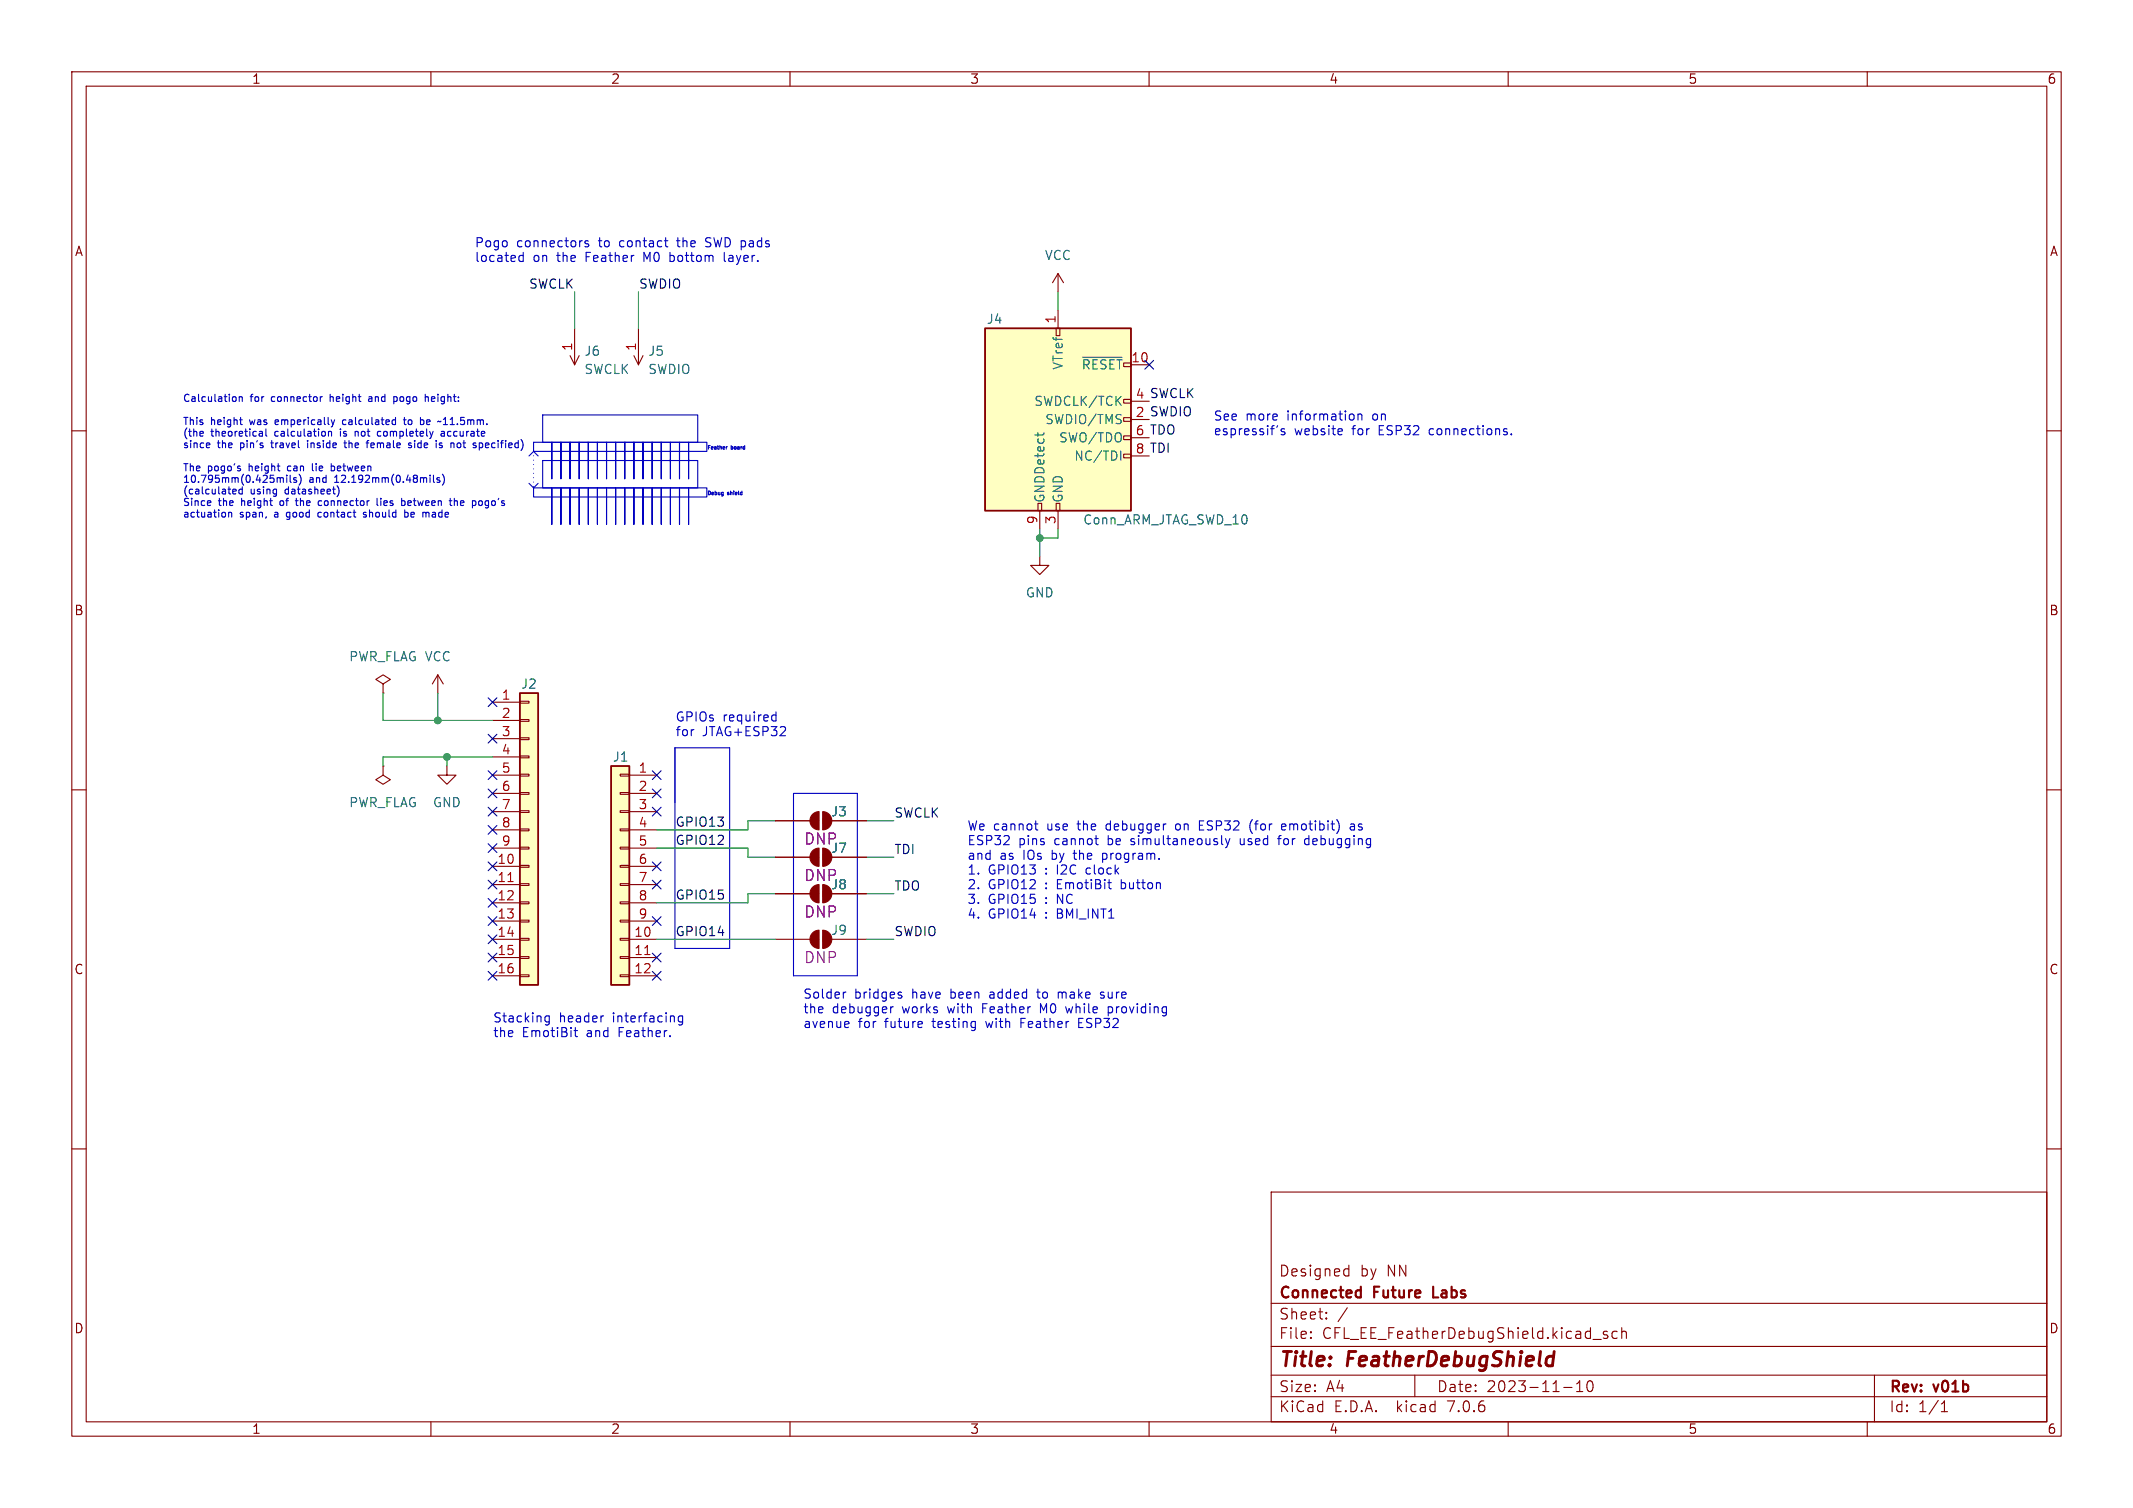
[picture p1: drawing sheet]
<svg xmlns="http://www.w3.org/2000/svg" width="297mm" height="210mm" viewBox="0 0 297 210" stroke-linecap="round" stroke-linejoin="round" font-family="sans-serif">
<g fill="none" stroke="#840000" stroke-width=".15">
<path d="M10 10h277v190h-277zM12 12h273v186h-273zM60 10v2M110 10v2M160 10v2M210 10v2M260 10v2M147.3 38.1l-.7 1.3M147.3 38.1v2.5M147.3 38.1l.8 1.3M10 60h2M79.4 49.5l.6 1.3"/>
<path d="M80 45.7v5.1M80.6 49.5l-.6 1.3M88.3 49.5l.6 1.3M88.9 45.7v5.1M89.5 49.5l-.6 1.3M147.1 45.7h.5v1h-.5zM147.3 43.2v2.5M156.5 55.6h1v.5h-1zM156.5 58.2h1v.5h-1zM157.5 50.8h2.5M285 60h2M144.5 70.1h.5v1h-.5z"/>
<path d="M144.8 77.5v1.2h1.2l-1.2 1.3-1.3-1.3h1.3M144.8 71.1v2.6M147.1 70.1h.5v1h-.5zM147.3 71.1v2.6M156.5 60.7h1v.5h-1zM156.5 63.2h1v.6h-1zM157.5 61h2.5M157.5 63.5h2.5M53.3 95.3l1.1-.7-1.1-.6-1 .6 1 .7v1.2M53.3 96.5h.1M61 94l-.8 1.3M61 94v2.5"/>
<path d="M61 94l.7 1.3M68.6 97.8h3.8M72.4 97.7h1.3v.2h-1.3zM10 110h2M53.3 106.7v1.3l1.1 .6-1.1 .6-1-.6 1-.6M53.3 106.7h.1M62.2 106.7v1.3h1.3l-1.3 1.2-1.2-1.2h1.2M68.6 100.3h3.8M68.6 102.9h3.8M68.6 105.4h3.8M68.6 108h3.8M68.6 110.5h3.8"/>
<path d="M68.6 113h3.8M68.6 115.6h3.8M68.6 118.1h3.8M72.4 118h1.3v.2h-1.3zM72.4 115.4h1.3v.3h-1.3zM72.4 112.9h1.3v.3h-1.3zM72.4 110.4h1.3v.2h-1.3zM72.4 107.8h1.3v.3h-1.3zM72.4 105.3h1.3v.2h-1.3zM72.4 102.7h1.3v.3h-1.3zM72.4 100.2h1.3v.3h-1.3zM86.4 118h1.2v.2h-1.2z"/>
<path d="M86.4 115.4h1.2v.3h-1.2zM86.4 112.9h1.2v.3h-1.2zM86.4 110.4h1.2v.2h-1.2zM86.4 107.8h1.2v.3h-1.2zM87.6 108h3.8M87.6 110.5h3.8M87.6 113h3.8M87.6 115.6h3.8M87.6 118.1h3.8M107.9 114.3h5.1M107.9 119.4h5.1M115.6 114.3h5"/>
<path d="M115.6 119.4h5M285 110h2M68.6 120.7h3.8M68.6 123.2h3.8M68.6 125.7h3.8M68.6 128.3h3.8M68.6 130.8h3.8M68.6 133.4h3.8M68.6 135.9h3.8M72.4 135.8h1.3v.2h-1.3zM72.4 133.2h1.3v.3h-1.3zM72.4 130.7h1.3v.2h-1.3z"/>
<path d="M72.4 128.1h1.3v.3h-1.3zM72.4 125.6h1.3v.3h-1.3zM72.4 123.1h1.3v.2h-1.3zM72.4 120.5h1.3v.3h-1.3zM86.4 135.8h1.2v.2h-1.2zM86.4 133.2h1.2v.3h-1.2zM86.4 130.7h1.2v.2h-1.2zM86.4 128.1h1.2v.3h-1.2zM86.4 125.6h1.2v.3h-1.2zM86.4 123.1h1.2v.2h-1.2zM86.4 120.5h1.2v.3h-1.2zM87.6 120.7h3.8"/>
<path d="M87.6 123.2h3.8M87.6 125.7h3.8M87.6 128.3h3.8M87.6 130.8h3.8M87.6 133.4h3.8M87.6 135.9h3.8M107.9 130.8h5.1M107.9 124.5h5.1M115.6 130.8h5M115.6 124.5h5M10 160h2M285 160h2"/>
<path d="M177 166h108v32h-108zM187.4 176.7l.4 .1M187.8 176.2v1.5M187.8 177.6l-.4 .1M60 198v2M110 198v2M160 198v2M177 194.5h108M177 191.5h108M177 187.5h108M177 181.5h108M182.5 186.3h.1l-.1 .1"/>
<path d="M182.5 186.3v.1M182.5 185.5v.1M182.5 185.5h.1l-.1 .1M184.7 183.6v.1M184.7 183.6h-.1l.1 .1M184.7 182.8v.1M184.7 182.8h-.1l.1 .1M187.6 182.1l-1.3 2M197 191.5v3M210 198v2M217.7 193.2h1.2M219.5 193.8h.9"/>
<path d="M219.5 192.7l.5-.4v1.5M221.2 192.4a.36 .36 0 0 1 .5 .2 .77 .77 0 0 1-.4 1.2 1 1 0 0 1-.1-1.4zM221.8 186.5h1.2M223.8 185.5l-.3-.1-.3 .2 .1 .2 .5 .2 .1 .1-.1 .2-.1 .1-.5-.1M225.2 185.5l-.5-.1-.2 .3v.4l.1 .2 .1 .1 .5-.1M225.8 185.5a.37 .37 0 0 1 .7 .1v.8M225.8 184.9v1.5M260 198v2M261 191.5v6.5M270.3 196.6h.9M270.3 195.5l.4-.4v1.5"/>
</g>
<path d="M215.8 188.9l.5 .1M216.2 190.1l-.2 .1M216.4 188.2l-.2 2" fill="none" stroke="#840000" stroke-width=".4"/>
<path d="M189.3 179.7l.2 .1M189.5 179.2v1.5M199.6 179.2v1.5h.7M189.5 180.6l-.2 .1" fill="none" stroke="#840000" stroke-width=".3"/>
<g fill="#ffffc2" stroke="#ffffc2" stroke-width=".14">
<path d="M72.4 96.5h2.5v40.7h-2.5z"/>
<path d="M85.1 106.7h2.5v30.5h-2.5z"/>
<path d="M137.2 45.7h20.3v25.4h-20.3z"/>
</g>
<path d="M137.2 45.7h20.3v25.4h-20.3zM72.4 96.5h2.5v40.7h-2.5zM85.1 106.7h2.5v30.5h-2.5z" fill="none" stroke="#840000" stroke-width=".25"/>
<path d="M70.7 122.8h.8M89.8 132.9h.7" fill="none" stroke="#a90000" stroke-width=".15"/>
<g fill="#840000" stroke="#840000" stroke-width=".15">
<path d="M113.2 129.9l.3-.2 .5-.2v2.6a1.27 1.27 0 0 1-1.1-.8 1.27 1.27 0 0 1 .3-1.4z"/>
<path d="M114.6 129.5a1.27 1.27 0 0 1 1.2 1.3 1.27 1.27 0 0 1-1.2 1.3z"/>
<path d="M113.2 113.4l.3-.3 .5-.1v2.6a1.27 1.27 0 0 1-1.1-.8 1.27 1.27 0 0 1 .3-1.4z"/>
<path d="M114.6 113a1.27 1.27 0 0 1 1.2 1.3 1.27 1.27 0 0 1-1.2 1.3z"/>
<path d="M113.2 123.6l.3-.3 .5-.1v2.5a1.27 1.27 0 0 1-1.1-.8 1.27 1.27 0 0 1 .3-1.3z"/>
<path d="M114.6 123.2a1.27 1.27 0 0 1 1.2 1.3 1.27 1.27 0 0 1-1.2 1.2z"/>
<path d="M113.2 118.5l.3-.3 .5-.1v2.6a1.27 1.27 0 0 1-1.1-.8 1.27 1.27 0 0 1 .3-1.4z"/>
<path d="M114.6 118.1a1.27 1.27 0 0 1 1.2 1.3 1.27 1.27 0 0 1-1.2 1.3z"/>
</g>
<path d="M150.7 49.8h5.5M144.5 60.3v.5M145.4 60.3l-.1 .2M156.1 62.8v1.3" fill="none" stroke="#006464" stroke-width=".15"/>
<g fill="none" stroke="#0000c2" stroke-width=".15">
<path d="M72.2 36.2l.3 .2h.4M72.9 35.1v1.3M72.9 35.6h-.4l-.3 .2M81.9 33.6l-.3-.1-.2 .2 .1 .2 .4 .1v.3h-.5M92.5 33.5h.5M92.7 34.3l.3 .1M93.3 35.1v1.3M93.3 36.4h.1M93.4 35.6h-.1M98.3 34.3l.1 .1M98.5 33.1l-.2 .2v.3l.2 .1M100.9 35.1v1.1l.1 .2"/>
<path d="M32.5 55.2l.3 .1 .1 .1-.1 .4-.3 .1M33.3 55.3l.2-.1 .2 .1v.6M33.3 55.2v.7M33.4 58.5h.3M33.5 59.1h.2M37 59.7v.9l.2 .1M38.5 58.5l-.2 .1v.4l.2 .1M38.8 58.7l-.5 .1M44.9 55.2l-.3 .2M46 54.9v1M46 55.3h.1M46.1 58.5l.3 .6"/>
<path d="M46.4 59.1l-.1 .3M46.6 58.5l-.2 .6M47.4 59.7v.1M48.1 58.5h-.3l-.1 .2v.3l.4 .1M51.6 55.2l-.2 .1M51.7 55.5h-.2l-.2 .2 .1 .2h.3M54.8 55.3l.3-.1 .2 .2-.1 .5h-.4M54.8 55.2v1M56.2 58.5h.3M56.3 58.1v.9l.2 .1M58.8 58.5l.2 .2v.2l-.2 .2M59.3 55.3h.3v.6"/>
<path d="M61.7 59.1h.6M61.7 58.4l.3-.3v1M75.6 57.8h21.6v3.8h-21.6zM177.9 59.3l-.1 .2M178.9 59.8l-.3-.1-.2 .2v.2l.5 .1v.3h-.5M186.7 59.7l.2 .1v.2l-.6 .1M189.1 57.7v.8M189.1 57.8l.2-.1h.3v.8M28.2 60.1l.1 .2-.5 .1M28.3 60.7h-.1M29.1 61.7l.1 .2-.5 .1M29.2 62.3h-.1"/>
<path d="M29.3 69.8l.1 .2-.5 .1M31.8 71.3v.7M31.8 71.4l.2-.1 .2 .1 .1 .6M32.5 68.2l.2-.1 .2 .3-.5 .1M32.5 68.7h.3M33.4 65.2l.1 .2-.1 .2M33.4 64.9l.1 .1M33.7 67.8v1M33.7 68.2l-.2-.1-.2 .2 .1 .4h.3M36.2 60.1h.3v.6M36.5 60.7h-.3M36.5 60.3l-.3 .1"/>
<path d="M37.7 61.7h.4M39 69.8v.5M39.2 66.5l.3 .2v.5M39.9 66.2v.1M39.9 66.5v.7M39.9 72.3h.1M40 71.4l-.1 .1 .1 .5M40.1 65l-.1 .1 .1 .4M40.4 66.2v.8l.1 .2M41.1 69.7h.4M41.3 69.4v.9l.2 .1M41.3 66.6l-.3-.1-.1 .2v.1l.4 .1v.2h-.4"/>
<path d="M41.7 66.1a1.18 1.18 0 0 1 0 1.4M42.8 61.3v.1M42.8 61.7v.6M43.5 64.6v.8l.1 .2M44.3 70.2l.2 .2h.3M44.6 71.3l-.2 .1-.1 .1v.4l.3 .1M44.8 69.8l-.3-.1-.2 .2M45.7 60.2l.2-.1h.2l.1 .6M45.7 60.1v.6M46.1 64.6v1M46.1 65l.3-.1 .2 .2-.1 .4h-.4M47.2 68.1v.4l-.2 .6"/>
<path d="M47.4 60.1v.6M47.9 61.7h.4M48 61.3v.9l.3 .1M49.5 60.1v.6M49.8 60.1h-.2l-.1 .1M51 61.7h.4M51 71.4l-.3-.1-.1 .2v.1l.4 .1v.3h-.4M52 61.7h-.2l-.2 .1 .1 .5h.3M52.1 61.9l-.5 .1M52.5 69.4v.9l.1 .1M53 69.4v.1M53 69.7v.7"/>
<path d="M53 60.1h-.3l-.2 .2 .1 .4h.4M56.2 69.7l.2 .2v.3l-.2 .2M56.4 71.4l.2-.1 .2 .2-.1 .5h-.3M56.4 71v1M56.9 61.7h.4M56.9 62l.4 .1v.1l-.1 .1h-.3M57.1 69.7h-.2l-.1 .2v.5h.3M57.3 70l-.5 .1M57.7 61.7v.6M59.5 71.3l.2 .2v.5M59.9 66.2v.1M60.4 66.2v.8l.1 .2"/>
<path d="M61.2 66.6l-.2-.1-.2 .2 .1 .1 .3 .1v.2h-.4M61.3 61.7h.2M61.3 62l.2 .1 .1 .1-.1 .1h-.2M61.5 60.1h.3l.1 .6M61.6 66a1.15 1.15 0 0 1 0 1.6M61.9 60.3l-.4 .1-.1 .1 .1 .2h.4M63.3 69.8l.1-.1 .2 .1 .1 .6M63.3 69.4v1M63.8 61.7h.3l.1 .2-.1 .4h-.3M66.7 69.8l.3-.1 .2 .2-.1 .4-.1 .1h-.3M67.1 61.7l.1 .2-.1 .4M67.7 61.7l-.1 .1v.4l.1 .1"/>
<path d="M68.1 61.9l-.5 .1M73.7 67.3l.6 .6M73.7 63.5l.6-.6 .6 .6M74.3 61.6h24.1v1.3h-24.1zM74.3 67.9h24.1v1.3h-24.1zM74.9 67.3l-.6 .6M75.6 64.1h21.6v3.8h-21.6zM76.8 67.9v5.1zM76.8 61.6v5.1zM78.1 67.9v5.1zM78.1 61.6v5.1zM79.4 67.9v5.1z"/>
<path d="M79.4 61.6v5.1zM80.6 67.9v5.1zM80.6 61.6v5.1zM81.9 67.9v5.1zM81.9 61.6v5.1zM83.2 67.9v5.1zM83.2 61.6v5.1zM84.5 67.9v5.1zM84.5 61.6v5.1zM85.7 61.6v5.1zM85.7 67.9v5.1zM87 61.6v5.1z"/>
<path d="M87 67.9v5.1zM88.3 67.9v5.1zM88.3 61.6v5.1zM89.5 61.6v5.1zM89.5 67.9v5.1zM90.8 61.6v5.1zM90.8 67.9v5.1zM92.1 67.9v5.1zM92.1 61.6v5.1zM93.3 61.6v5.1zM93.3 67.9v5.1zM94.6 67.9v5.1z"/>
<path d="M94.6 61.6v5.1zM95.9 67.9v5.1zM95.9 61.6v5.1zM100.6 68.6l.1 .4M100.7 68.9h-.1M101.1 62.2v.3M101.3 62.2l-.2 .1M186.9 60.5h-.2M209.8 60.2v.3M210.4 60.4v.1M107.6 99.6h.5M108.1 99.1v1.3"/>
<path d="M94 104.1h7.6v28h-7.6zM107.6 100.4h.5M110.5 110.5h8.9v25.4h-8.9zM144 114.7h.5M144.2 115.4l.1 .1 .2 .1M152.4 116.8h.5M152.8 117.6h.1M153.5 118.8v1.3M153.5 119.6l.1 .1M153.6 118.8l-.1 .1M163.8 114.8l-.1 .2v.3l.1 .2M167 114.9h.4"/>
<path d="M167.6 114.3h-.6v1.3h.6M170.2 117.6h.1M170.6 116.8l.3 .8M170.9 117.6l-.1 .3-.2 .2M171.2 116.8l-.3 .8M172.7 116.8v.7l.2 .1M174.4 114.1a1.47 1.47 0 0 0-.1 1.9M177.9 116.8h.5M178.1 116.5v1.1M178.3 116.4h.1M178.4 115.2l.6-.2v-.2l-.4-.1-.2 .2 .1 .6h.5M182.3 116.8h-.4l-.3 .2v.4l.2 .2h.5"/>
<path d="M188.1 114.8h.4l.1 .8M188.6 115l-.4 .1a.25 .25 0 0 0-.2 .2 .25 .25 0 0 0 .2 .3l.4-.1M117.8 138.2l-.3 .1M125.2 138.2h.3M125.2 138.6h.3l.1 .2-.2 .2h-.2M144.3 138.2h.5M144.5 137.7l.1 1.2M147.4 138.2v.8M147.7 138.2l-.3 .1M153.7 138.2h-.3l-.2 .2 .6 .4M153.8 138.8l-.2 .2-.4-.1M154.3 122.9h.4"/>
<path d="M154.5 123.7l.2 .1M75.9 142.1l.2 .2h.4M76.5 141.5v1l-.1 .2M76.5 141.5h-.4l-.2 .2M79.9 143.5h.5M80.1 143.1v1.1l.1 .1 .2 .1M83.9 141.5h.1M95 141.5h-.3l-.3 .2v.4l.2 .2h.4M95 141.5v1l-.2 .2h-.3M118 142.2l.1 .1 .1 .3-.6 .1M118.1 143l-.1 .1M124 140.2v.9"/>
<path d="M124.4 140.2l-.3 .1-.1 .1M128.4 142.3v.3l-.6 .1M142.2 142.4h.4M142.2 141.8v1.3M145.3 140.7l-.4-.9v1.3M148.4 140.2l.2 .9 .3-.7M150.2 142.4h.4M150.2 141.8v1.3h.6M154.3 140.3l.4-.1 .2 .1M154.3 140.2v1.3M154.9 140.9l-.2 .2-.4-.1"/>
</g>
<path d="M74.3 62.9v5" fill="none" stroke="#0000c2" stroke-width=".15" stroke-dasharray="0 .6"/>
<g fill="none" stroke="#009600" stroke-width=".15">
<path d="M80 40.6v5.1M88.9 40.6v5.1M147.3 40.6v2.6M144.8 73.7v3.8M147.3 73.7v1.2h-2.5M53.3 96.5v3.8h15.3M61 96.5v3.8M62.2 105.4v1.3M68.6 105.4h-15.3v1.3M91.4 118.1h12.7v1.3h3.8M107.9 114.3h-3.8v1.3h-12.7M120.6 119.4h3.9"/>
<path d="M120.6 114.3h3.9M91.4 130.8h16.5M107.9 124.5h-3.8v1.2h-12.7M120.6 124.5h3.9M120.6 130.8h3.9"/>
</g>
<g fill="none" stroke="#000084" stroke-width=".15">
<path d="M159.4 50.2l1.2 1.2M160.6 50.2l-1.2 1.2M68 97.2l1.2 1.2M69.2 97.2l-1.2 1.2M68 109.9l1.2 1.2M68 112.4l1.2 1.2M68 115l1.2 1.2M68 117.5l1.2 1.2M68 107.3l1.2 1.3M68 102.3l1.2 1.2M69.2 109.9l-1.2 1.2M69.2 112.4l-1.2 1.2"/>
<path d="M69.2 115l-1.2 1.2M69.2 117.5l-1.2 1.2M69.2 107.3l-1.2 1.3M69.2 102.3l-1.2 1.2M90.8 107.3l1.2 1.3M90.8 112.4l1.2 1.2M90.8 109.9l1.2 1.2M92 107.3l-1.2 1.3M92 112.4l-1.2 1.2M92 109.9l-1.2 1.2M68 120l1.2 1.3M68 122.6l1.2 1.2"/>
<path d="M68 135.3l1.2 1.2M68 130.2l1.2 1.2M68 132.7l1.2 1.3M68 127.7l1.2 1.2M68 125.1l1.2 1.2M69.2 130.2l-1.2 1.2M69.2 135.3l-1.2 1.2M69.2 132.7l-1.2 1.3M69.2 120l-1.2 1.3M69.2 122.6l-1.2 1.2M69.2 127.7l-1.2 1.2M69.2 125.1l-1.2 1.2"/>
<path d="M90.8 127.7l1.2 1.2M90.8 122.6l1.2 1.2M90.8 120l1.2 1.3M90.8 135.3l1.2 1.2M90.8 132.7l1.2 1.3M92 127.7l-1.2 1.2M92 122.6l-1.2 1.2M92 120l-1.2 1.3M92 135.3l-1.2 1.2M92 132.7l-1.2 1.3"/>
</g>
<g fill="#009600" stroke="#009600" stroke-width=".15">
<circle cx="62.2" cy="105.4" r=".46"/>
<circle cx="61" cy="100.3" r=".46"/>
<circle cx="144.8" cy="74.9" r=".46"/>
</g>
<g font-size="2.8" fill="#840000">
<text x="178" y="190.9">Title:</text>
<text x="187.7" y="190.9">FeatherDebugShield</text>
</g>
<g font-size="2.1" fill="#840084">
<text x="111.9" y="117.8">DNP</text>
<text x="111.9" y="122.9">DNP</text>
<text x="111.9" y="128">DNP</text>
<text x="111.9" y="134.3">DNP</text>
</g>
<g font-size="2.1" fill="#840000">
<text x="178" y="178">Designed</text>
<text x="189.4" y="178">by</text>
<text x="193.2" y="178">NN</text>
<text x="178" y="184">Sheet:</text>
<text x="178" y="181.2">Connected</text>
<text x="191.4" y="181.2">Future</text>
<text x="200.2" y="181.2">Labs</text>
<text x="178" y="186.7">File:</text>
<text x="184.1" y="186.7">CFL_EE_FeatherDebugShield.kicad_sch</text>
<text x="178" y="196.9">KiCad</text>
<text x="178" y="194.1">Size:</text>
<text x="184.7" y="194.1">A4</text>
<text x="185.7" y="196.9">E.D.A.</text>
<text x="194.6" y="196.9">kicad</text>
<text x="200" y="194.1">Date:</text>
<text x="201.8" y="196.9">7.0.6</text>
<text x="207" y="194.1">2023-11-10</text>
<text x="263" y="194.3">Rev:</text>
<text x="263" y="196.9">Id:</text>
<text x="267.1" y="196.9">1/1</text>
<text x="269.4" y="194.3">v01b</text>
</g>
<g font-size="1.8" fill="#840000">
<text x="35" y="11.9">1</text>
<text x="85" y="11.9">2</text>
<text x="135" y="11.9">3</text>
<text x="185" y="11.9">4</text>
<text x="235" y="11.9">5</text>
<text x="285" y="11.9">6</text>
<text x="10.3" y="35.9">A</text>
<text x="285.3" y="35.9">A</text>
<text x="10.3" y="85.9">B</text>
<text x="285.3" y="85.9">B</text>
<text x="10.3" y="135.9">C</text>
<text x="285.3" y="135.9">C</text>
<text x="10.3" y="185.9">D</text>
<text x="285.3" y="185.9">D</text>
<text x="35" y="199.9">1</text>
<text x="85" y="199.9">2</text>
<text x="135" y="199.9">3</text>
<text x="185" y="199.9">4</text>
<text x="235" y="199.9">5</text>
<text x="285" y="199.9">6</text>
</g>
<g font-size="1.8" fill="#0000c2">
<text x="66" y="34.5">Pogo</text>
<text x="71.9" y="34.5">connectors</text>
<text x="83.5" y="34.5">to</text>
<text x="86.5" y="34.5">contact</text>
<text x="94.8" y="34.5">the</text>
<text x="98.9" y="34.5">SWD pads</text>
<text x="66" y="36.6">located</text>
<text x="74.2" y="36.6">on</text>
<text x="77.7" y="36.6">the</text>
<text x="81.8" y="36.6">Feather</text>
<text x="90.1" y="36.6">M0</text>
<text x="93.9" y="36.6">bottom</text>
<text x="101.7" y="36.6">layer.</text>
<text x="168.9" y="58.7">See</text>
<text x="173.5" y="58.7">more</text>
<text x="179.4" y="58.7">information</text>
<text x="191.4" y="58.7">on</text>
<text x="168.9" y="60.7">espressif's</text>
<text x="180.2" y="60.7">website</text>
<text x="188.4" y="60.7">for</text>
<text x="192.3" y="60.7">ESP32</text>
<text x="199.5" y="60.7">connections.</text>
<text x="94" y="100.6">GPIOs</text>
<text x="100.7" y="100.6">required</text>
<text x="94" y="102.6">for</text>
<text x="97.8" y="102.6">JTAG+ESP32</text>
<text x="134.6" y="115.8">We cannot</text>
<text x="134.6" y="117.8">ESP32</text>
<text x="134.6" y="119.8">and</text>
<text x="139.2" y="119.8">as</text>
<text x="141.8" y="117.8">pins</text>
<text x="142.6" y="119.8">IOs</text>
<text x="145.9" y="115.8">use</text>
<text x="146.7" y="119.8">by</text>
<text x="146.9" y="117.8">cannot</text>
<text x="150" y="119.8">the</text>
<text x="150.3" y="115.8">the</text>
<text x="154.1" y="119.8">program.</text>
<text x="154.5" y="115.8">debugger</text>
<text x="154.5" y="117.8">be</text>
<text x="157.9" y="117.8">simultaneously</text>
<text x="164.4" y="115.8">on</text>
<text x="167.8" y="115.8">ESP32</text>
<text x="173.3" y="117.8">used</text>
<text x="175" y="115.8">(for</text>
<text x="178.9" y="117.8">for</text>
<text x="179.7" y="115.8">emotibit)</text>
<text x="182.7" y="117.8">debugging</text>
<text x="189.5" y="115.8">as</text>
<text x="134.6" y="121.9">1.</text>
<text x="134.6" y="123.9">2.</text>
<text x="134.6" y="126">3.</text>
<text x="137.6" y="121.9">GPIO13</text>
<text x="137.6" y="123.9">GPIO12</text>
<text x="137.6" y="126">GPIO15</text>
<text x="145.7" y="121.9">:</text>
<text x="145.7" y="123.9">:</text>
<text x="145.7" y="126">:</text>
<text x="147.4" y="121.9">I2C</text>
<text x="147.4" y="123.9">EmotiBit</text>
<text x="147.4" y="126">NC</text>
<text x="151.7" y="121.9">clock</text>
<text x="156.5" y="123.9">button</text>
<text x="134.6" y="128">4.</text>
<text x="137.6" y="128">GPIO14</text>
<text x="145.7" y="128">:</text>
<text x="147.4" y="128">BMI_INT1</text>
<text x="68.6" y="142.5">Stacking</text>
<text x="77.9" y="142.5">header</text>
<text x="85.4" y="142.5">interfacing</text>
<text x="111.8" y="139.2">Solder</text>
<text x="111.8" y="141.2">the</text>
<text x="111.8" y="143.3">avenue</text>
<text x="115.9" y="141.2">debugger</text>
<text x="119" y="139.2">bridges</text>
<text x="119.5" y="143.3">for</text>
<text x="123.4" y="143.3">future</text>
<text x="125.8" y="141.2">works</text>
<text x="127.1" y="139.2">have</text>
<text x="130.1" y="143.3">testing</text>
<text x="132.3" y="141.2">with</text>
<text x="132.6" y="139.2">been</text>
<text x="137.2" y="141.2">Feather</text>
<text x="137.8" y="143.3">with</text>
<text x="138.3" y="139.2">added</text>
<text x="142.8" y="143.3">Feather</text>
<text x="145.1" y="139.2">to</text>
<text x="145.5" y="141.2">M0</text>
<text x="148.2" y="139.2">make</text>
<text x="149.3" y="141.2">while</text>
<text x="151" y="143.3">ESP32</text>
<text x="154.3" y="139.2">sure</text>
<text x="155.3" y="141.2">providing</text>
<text x="68.6" y="144.5">the</text>
<text x="72.7" y="144.5">EmotiBit</text>
<text x="81.8" y="144.5">and</text>
<text x="86.4" y="144.5">Feather.</text>
</g>
<g font-size="1.8" fill="#0f0f0f">
<text x="73.6" y="40.3">SWCLK</text>
<text x="88.9" y="40.3">SWDIO</text>
<text x="158" y="58.2">2 SWDIO</text>
<text x="158" y="55.6">4 SWCLK</text>
<text x="158" y="60.7">6 TDO</text>
<text x="158" y="63.2">8 TDI</text>
<text x="124.5" y="114">SWCLK</text>
<text x="94" y="117.8">GPIO12</text>
<text x="94" y="115.2">GPIO13</text>
<text x="124.5" y="119">TDI</text>
<text x="94" y="125.4">GPIO15</text>
<text x="124.5" y="124.1">TDO</text>
<text x="94" y="130.5">GPIO14</text>
<text x="124.5" y="130.5">SWDIO</text>
</g>
<g font-size="1.8" fill="#006464">
<text x="145.4" y="36.4">VCC</text>
<text x="137.3" y="45.3">J4</text>
<text x="81.3" y="49.8">J6</text>
<text x="81.3" y="52.3">SWCLK</text>
<text x="90.2" y="49.8">J5</text>
<text x="90.2" y="52.3">SWDIO</text>
<text x="148.2" y="51.6" transform="rotate(-90 148.2 51.6)">VTref</text>
<text x="150.5" y="51.7">~{RESET}</text>
<text x="143.9" y="56.7">SWDCLK/TCK</text>
<text x="145.4" y="59.3">SWDIO/TMS</text>
<text x="147.4" y="61.8">SWO/TDO</text>
<text x="149.5" y="64.4">NC/TDI</text>
<text x="145.6" y="70.1" transform="rotate(-90 145.6 70.1)">GNDDetect</text>
<text x="148.2" y="70.1" transform="rotate(-90 148.2 70.1)">GND</text>
<text x="150.7" y="73.3">Conn_ARM_JTAG_SWD_10</text>
<text x="142.7" y="83.4">GND</text>
<text x="48.5" y="92.3">PWR_FLAG VCC</text>
<text x="72.5" y="96.1">J2</text>
<text x="85.2" y="106.3">J1</text>
<text x="48.5" y="112.6">PWR_FLAG</text>
<text x="60.2" y="112.6">GND</text>
<text x="115.6" y="113.9">J3</text>
<text x="115.6" y="119">J7</text>
<text x="115.6" y="124.1">J8</text>
<text x="115.6" y="130.4">J9</text>
</g>
<g font-size="1.8" fill="#a90000">
<text x="147.1" y="45.2" transform="rotate(-90 147.1 45.2)">1</text>
<text x="79.8" y="49" transform="rotate(-90 79.8 49)">1</text>
<text x="88.6" y="49" transform="rotate(-90 88.6 49)">1</text>
<text x="157.4" y="50.5">10</text>
<text x="144.5" y="73.1" transform="rotate(-90 144.5 73.1)">9</text>
<text x="147.1" y="73.1" transform="rotate(-90 147.1 73.1)">3</text>
<text x="69.8" y="97.5">1</text>
<text x="69.8" y="100.1">2</text>
<text x="69.8" y="102.6">3</text>
<text x="69.8" y="105.2">4</text>
<text x="69.8" y="107.7">5</text>
<text x="88.8" y="107.7">1</text>
<text x="69.8" y="110.2">6</text>
<text x="69.8" y="112.8">7</text>
<text x="88.8" y="110.2">2</text>
<text x="88.8" y="112.8">3</text>
<text x="69.8" y="115.3">8</text>
<text x="69.8" y="117.9">9</text>
<text x="88.8" y="115.3">4</text>
<text x="88.8" y="117.9">5</text>
<text x="69.2" y="120.4">10</text>
<text x="69.2" y="122.9">11</text>
<text x="69.2" y="125.5">12</text>
<text x="88.8" y="120.4">6</text>
<text x="88.8" y="122.9">7</text>
<text x="88.8" y="125.5">8</text>
<text x="69.2" y="128">13</text>
<text x="69.2" y="130.6">14</text>
<text x="88.2" y="130.6">10</text>
<text x="88.8" y="128">9</text>
<text x="69.2" y="133.1">15</text>
<text x="69.2" y="135.6">16</text>
<text x="88.2" y="133.1">11</text>
<text x="88.2" y="135.6">12</text>
</g>
<g font-size="1.4" fill="#0000c2">
<text x="25.4" y="56">Calculation</text>
<text x="25.4" y="59.3">This</text>
<text x="29.4" y="59.3">height</text>
<text x="34.9" y="56">for</text>
<text x="35" y="59.3">was</text>
<text x="38" y="56">connector</text>
<text x="38.8" y="59.3">emperically</text>
<text x="46.4" y="56">height</text>
<text x="48.4" y="59.3">calculated</text>
<text x="52" y="56">and</text>
<text x="55.8" y="56">pogo</text>
<text x="57.3" y="59.3">to</text>
<text x="59.8" y="59.3">be</text>
<text x="60.4" y="56">height:</text>
<text x="62.5" y="59.3">~11.5mm.</text>
<text x="25.4" y="60.9">(the</text>
<text x="25.4" y="62.5">since</text>
<text x="25.4" y="65.7">The</text>
<text x="28.9" y="65.7">pogo's</text>
<text x="29.4" y="60.9">theoretical</text>
<text x="30.3" y="62.5">the</text>
<text x="33.7" y="62.5">pin's</text>
<text x="34.9" y="65.7">height</text>
<text x="38.3" y="62.5">travel</text>
<text x="38.5" y="60.9">calculation</text>
<text x="40.5" y="65.7">can</text>
<text x="43.5" y="62.5">inside</text>
<text x="44.2" y="65.7">lie</text>
<text x="47.1" y="65.7">between</text>
<text x="47.8" y="60.9">is</text>
<text x="49" y="62.5">the</text>
<text x="50.1" y="60.9">not</text>
<text x="52.3" y="62.5">female</text>
<text x="53.5" y="60.9">completely</text>
<text x="58.4" y="62.5">side</text>
<text x="62.5" y="62.5">is</text>
<text x="62.7" y="60.9">accurate</text>
<text x="64.8" y="62.5">not</text>
<text x="68.2" y="62.5">specified)</text>
<text x="25.4" y="67.3">10.795mm(0.425mils)</text>
<text x="25.4" y="68.9">(calculated</text>
<text x="25.4" y="70.5">Since</text>
<text x="30.5" y="70.5">the</text>
<text x="33.8" y="70.5">height</text>
<text x="34.9" y="68.9">using</text>
<text x="39.5" y="70.5">of</text>
<text x="39.9" y="68.9">datasheet)</text>
<text x="42" y="70.5">the</text>
<text x="43.1" y="67.3">and</text>
<text x="45.3" y="70.5">connector</text>
<text x="46.8" y="67.3">12.192mm(0.48mils)</text>
<text x="53.7" y="70.5">lies</text>
<text x="57.4" y="70.5">between</text>
<text x="64.4" y="70.5">the</text>
<text x="67.8" y="70.5">pogo's</text>
<text x="25.4" y="72.1">actuation</text>
<text x="33.4" y="72.1">span,</text>
<text x="38.4" y="72.1">a</text>
<text x="40.4" y="72.1">good</text>
<text x="45" y="72.1">contact</text>
<text x="51.6" y="72.1">should</text>
<text x="57.6" y="72.1">be</text>
<text x="60.3" y="72.1">made</text>
</g>
<g font-size=".7" fill="#0000c2">
<text x="98.4" y="62.6">Feather</text>
<text x="101.9" y="62.6">board</text>
<text x="98.4" y="69">Debug</text>
<text x="101.4" y="69">shield</text>
</g>
</svg>
